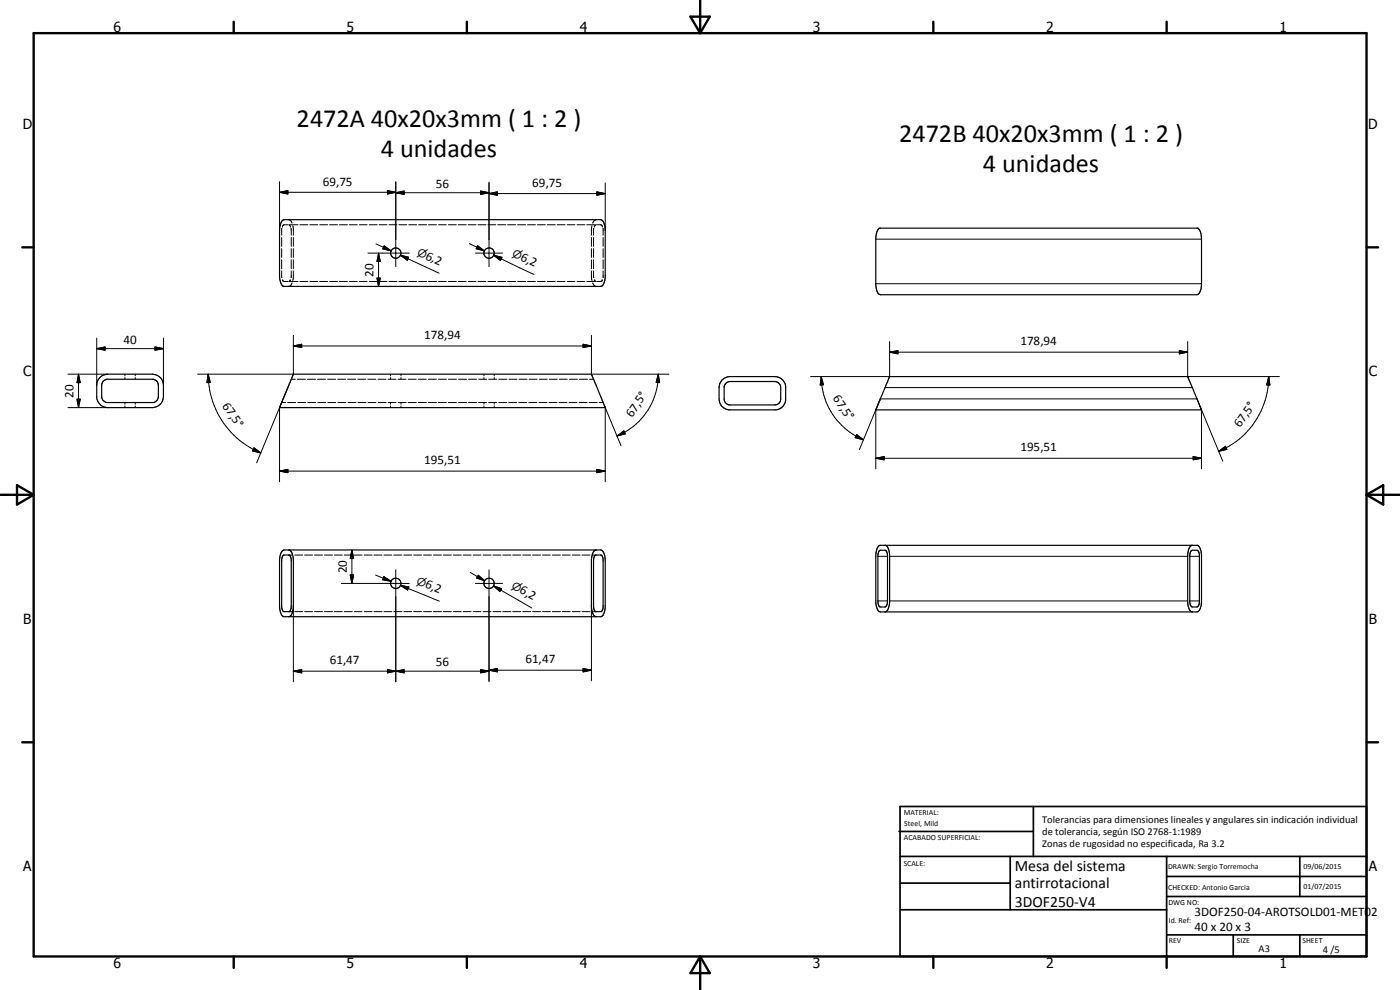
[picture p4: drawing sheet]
<svg xmlns="http://www.w3.org/2000/svg" width="420mm" height="297mm" viewBox="0 0 420 297" stroke-linecap="round" stroke-linejoin="round" font-family="sans-serif">
<g fill="none" stroke="#000" stroke-width=".35">
<path d="M84.6 66.3l.6-.4h95.1a1.84 1.84 0 0 1 1.2 1.8l.1 15.4a3 3 0 0 1-1.3 2.8h-95.1l-.6-.3-.4-.8-.3-1.7v-14.3l.2-1.4zM263.7 68.6l.4-.1h95.3l.8 1 .4 1.8-.1 15.4a2.12 2.12 0 0 1-1.3 1.7h-95a2.23 2.23 0 0 1-1.3-2.1l-.1-15 .4-1.8zM30.1 113.1l.7-.5 1.5-.3h13.5a3.4 3.4 0 0 1 3.3 3.3v3.4a3.4 3.4 0 0 1-3.3 3.3h-13.5a3.3 3.3 0 0 1-3.3-2.9v-4.2l.4-1.2zM30.9 114.4l1.1-.6h14l1.1 .6 .4 .9v3.7a1.85 1.85 0 0 1-1.5 1.8l-14.3-.1-.8-.6-.4-1.1v-3.4zM216.6 114.1l1.4-.9 1.1-.2h13.4a3.3 3.3 0 0 1 3.3 2.9v4.2a3.3 3.3 0 0 1-2.9 2.9h-14.2a3.3 3.3 0 0 1-2.9-3.3v-3.8l.2-.8zM217.7 115.1l.8-.5 .6-.1h13.4a1.87 1.87 0 0 1 1.8 1.8v3.4a1.79 1.79 0 0 1-1.8 1.8l-14-.1-.8-.5-.4-.9v-4zM267 113l-4.2 10h97.8l-4.2-10M267 113h89.4M267 113h.1M356.4 113h.1M83.9 122.3l4.1-10h89.5l4.1 10M83.9 122.3h97.7"/>
<path d="M83.9 122.3h.1M181.6 122.3h.1M84.6 165.4l.6-.4h95.1a1.84 1.84 0 0 1 1.2 1.8v16.5a2.12 2.12 0 0 1-1.2 1.7h-95.1a2.23 2.23 0 0 1-1.2-2.1l-.1-15 .2-1.4zM85 166.6l1.8-.1 .4 .4 .2 1.1v14l-.2 1.1-.4 .4h-1.7l-.3-.4-.3-1.1v-14zM86.7 165a2.23 2.23 0 0 1 1.3 2.2v14.9a3.1 3.1 0 0 1-1.2 2.9h-.1M178.5 166.8l.3-.3h1.6l.6 1.2v14.7l-.6 1.1h-1.6l-.4-.4-.3-1.1v-14zM178.9 165a2.82 2.82 0 0 0-1.4 2.9v14.2a2.82 2.82 0 0 0 1.4 2.9M263.6 164l.5-.4h95.3l.8 1.1 .4 1.8v14.2l-.4 1.8-.3 .7-.7 .4h-95a2.23 2.23 0 0 1-1.3-2.1l-.1-15 .4-1.8zM263.8 165.4l.4-.3h1.4l.7 .9v14.6a1.61 1.61 0 0 1-.7 1.5h-1.4a1.61 1.61 0 0 1-.7-1.5v-14zM265.8 163.6a3.1 3.1 0 0 1 1.2 2.9v14.2a3.2 3.2 0 0 1-1.2 2.9h-.2M357.5 165.4l.3-.3h1.6l.5 1.2v14.6l-.3 1-.4 .2h-1.5l-.5-.6-.1-.9v-14zM357.7 163.6a3.1 3.1 0 0 0-1.3 2.9v14.2a2.93 2.93 0 0 0 1.4 2.9"/>
<circle cx="118.8" cy="75.9" r="1.56"/>
<circle cx="146.8" cy="75.9" r="1.56"/>
<circle cx="118.8" cy="175" r="1.54"/>
<circle cx="146.8" cy="175" r="1.55"/>
</g>
<g fill="none" stroke="#000" stroke-width=".3">
<path d="M83.9 57.7l2.5-.5v1zM83.9 54.5v14.7M83.9 57.7h34.9M116.3 57.2l2.5 .5-2.5 .5zM118.8 57.8l2.5-.5v1zM118.8 54.5v25.5M118.8 57.8h28M144.3 57.3l2.5 .5-2.5 .5zM146.8 58.1l2.5-.5v1zM146.8 54.7v25.3M146.8 58.1h34.8M179.1 57.6l2.5 .5-2.5 .5z"/>
<path d="M181.6 54.9v14.3M84.5 71.2v2.7M84.5 74.6v2.7M84.5 77.9v2.7M84.6 68.5l-.1 2.1M84.8 67.9h.1M86.4 67.4h-1.2l-.4 .5M86.7 67.4l.5 .5M86.7 65.9l.6 .4 .4 .7M87 67.4h2.4M87.2 67.9h.1M87.4 68.5v2.1"/>
<path d="M87.4 71.2v2.7M87.4 74.6v2.7M87.4 77.9v2.7M87.9 67.7l.1 2.9M88 71.2v2.7M88 74.6v2.7M88 77.9v2.7M90 67.4h2.4M93 67.4h2.4M96 67.4h2.3M98.9 67.4h2.4M101.9 67.4h2.4"/>
<path d="M104.8 67.4h2.4M107.9 67.4h2.3M110.4 75.9h12.4M110.8 67.4h2.4M112.8 73.2l4.6 2.1M113.6 75.9l.5 2.5h-1zM113.6 75.9v10M113.8 67.4h2.4M115.3 73.8l2.1 1.5-2.5-.6zM116.7 67.4h2.4M119.7 67.4h2.4M120.2 76.6l2.4 .6-.4 .9z"/>
<path d="M120.2 76.6l2.3 1M120.2 76.6l11.6 5.4M122.7 67.4h2.3M125.6 67.4h2.4M128.6 67.4h2.4M131.6 67.4h2.3M134.6 67.4h2.3M137.5 67.4h2.4M140.5 67.4h2.4M140.9 73.1l4.5 2.2M142.7 75.9h8.1M143.3 73.7l2.1 1.6-2.5-.7z"/>
<path d="M143.5 67.4h2.3M146.4 67.4h2.4M148.2 76.6l2.5 .6-.5 .9zM148.2 76.6l2.2 1.1M148.2 76.6l12 5.7M149.4 67.4h2.4M152.3 67.4h2.5M155.4 67.4h2.3M158.3 67.4h2.4M161.3 67.4h2.3M164.2 67.4h2.4M167.2 67.4h2.4"/>
<path d="M170.2 67.4h2.3M173.2 67.4h2.3M176.1 67.4h2.4M177.5 71.2v2.7M177.5 74.6v2.7M177.5 77.9v2.7M177.7 67.7l-.2 2.9M178.1 71.2v2.7M178.1 74.6v2.7M178.1 77.9v2.7M178.2 68.5l-.1 2.1M178.4 67.9h.1"/>
<path d="M178.9 67.4l-.5 .5M178.9 65.9l-.6 .4-.4 .7M179.1 67.4h1.2l.5 .5M180.8 67.9h.1M181 68.5v2.1M181 71.2v2.7M181 74.6v2.7M181 77.9v2.7M262.8 71.8h97.8M84.5 81.3l.1 2M84.8 84h.1M84.8 84l.4 .5h1.2"/>
<path d="M87 84.5h2.4M87.2 84h.1M87.2 84l-.5 .5M87.4 81.3v2M87.7 84.9l-.4 .7-.6 .3M88 81.3l-.1 2.9M90 84.5h2.4M93 84.5h2.4M96 84.5h2.3M98.9 84.5h2.4M101.9 84.5h2.4M104.8 84.5h2.4"/>
<path d="M107.9 84.5h2.3M110.8 84.5h2.4M113.1 83.4h1l-.5 2.5zM113.8 84.5h2.4M116.7 84.5h2.4M119.7 84.5h2.4M122.7 84.5h2.3M125.6 84.5h2.4M128.6 84.5h2.4M131.6 84.5h2.3M134.6 84.5h2.3M137.5 84.5h2.4"/>
<path d="M140.5 84.5h2.4M143.5 84.5h2.3M146.4 84.5h2.4M149.4 84.5h2.4M152.3 84.5h2.5M155.4 84.5h2.3M158.3 84.5h2.4M161.3 84.5h2.3M164.2 84.5h2.4M167.2 84.5h2.4M170.2 84.5h2.3M173.2 84.5h2.3"/>
<path d="M176.1 84.5h2.4M177.5 81.3l.2 2.9M177.9 84.9l.5 .8 .5 .2M178.1 81.3l.1 2M178.4 84h.1M178.4 84l.5 .5M180.8 84h.1M180.8 84l-.5 .5h-1.2M181 81.3v2M262.8 85.1h97.8M20.4 112.3h11.9M23.1 119.8h1l-.5 2.5z"/>
<path d="M23.6 112.3l.5 2.5h-1zM23.6 112.3v10M29 104.6l2.5-.5v1zM29 104.6h20.1M29 101.4v14.2M37.5 112.3v.5M37.5 113.3v.5M40.6 112.3v.5M40.6 113.3v.5M46.5 104.1l2.6 .5-2.6 .5zM49.1 101.4v14.2M62.5 112.3l.6 2.5h-1z"/>
<path d="M62.5 112.3a25.5 25.5 0 0 0 15.8 23.6M86.7 115.6l-9.7 23.3M87.4 113.8h1.2M88 103.8l2.5-.5v1zM88 100.6v11.7h-28.7M88 103.8h89.5M89.2 113.8h2.4M92.3 113.8h2.4M95.3 113.8h2.4M98.3 113.8h2.4M101.3 113.8h2.4M104.3 113.8h2.5"/>
<path d="M107.4 113.8h2.4M110.4 113.8h2.4M113.4 113.8h2.5M116.4 113.8h2.5M117.2 112.3v.5M117.2 113.3v.5M119.5 113.8h2.4M120.3 112.3v.5M120.3 113.3v.5M122.5 113.8h2.4M125.5 113.8h2.4M128.6 113.8h2.4"/>
<path d="M131.6 113.8h2.4M134.6 113.8h2.4M137.6 113.8h2.4M140.6 113.8h2.4M143.7 113.8h2.4M145.2 112.3v.5M145.2 113.3v.5M146.7 113.8h2.4M148.3 112.3v.5M148.3 113.3v.5M149.7 113.8h2.4M152.7 113.8h2.4"/>
<path d="M155.7 113.8h2.5M158.8 113.8h2.4M161.8 113.8h2.4M164.8 113.8h2.4M167.8 113.8h2.5M170.9 113.8h2.4M173.9 113.8h2.4M175 103.3l2.5 .5-2.5 .5zM176.9 113.8h1.2M177.5 100.6v11.7h23.2M197.6 112.3l.3 2.5-1-.1zM197.6 112.3a19.9 19.9 0 0 1-12.4 18.5"/>
<path d="M246.5 113l.6 2.4-.9 .1zM246.5 113a20.6 20.6 0 0 0 12.6 19M265.6 116.3h92.2M267 105.7l2.5-.5v1zM267 105.7h89.4M267 102.5v10.5h-23.7M353.9 105.2l2.5 .5-2.5 .5zM356.4 102.5v10.5h27.6M380.8 113l.3 2.5h-1zM380.8 113a24.4 24.4 0 0 1-15.1 22.4M20.4 122.3h11.9M37.5 120.8v.5"/>
<path d="M37.5 121.8v.5M40.6 120.8v.5M40.6 121.8v.5M76.2 134.4l2.1 1.5-2.5-.6zM83.9 122.3v22.2M84.5 120.8h1.2M86.3 120.8h2.4M89.4 120.8h2.4M92.4 120.8h2.4M95.4 120.8h2.4M98.4 120.8h2.4M101.4 120.8h2.4"/>
<path d="M104.4 120.8h2.4M107.4 120.8h2.4M110.4 120.8h2.4M113.5 120.8h2.4M116.5 120.8h2.4M117.2 120.8v.5M117.2 121.8v.5M119.5 120.8h2.4M120.3 120.8v.5M120.3 121.8v.5M122.5 120.8h2.4M125.5 120.8h2.5"/>
<path d="M128.6 120.8h2.4M131.6 120.8h2.4M134.6 120.8h2.4M137.6 120.8h2.4M140.6 120.8h2.4M143.6 120.8h2.4M145.2 120.8v.5M145.2 121.8v.5M146.6 120.8h2.4M148.3 120.8v.5M148.3 121.8v.5M149.7 120.8h2.4"/>
<path d="M152.7 120.8h2.4M155.7 120.8h2.4M158.7 120.8h2.4M161.7 120.8h2.5M164.7 120.8h2.5M167.8 120.8h2.4M170.8 120.8h2.4M173.8 120.8h2.4M176.8 120.8h2.4M179.8 120.8h1.2M185.2 130.8l2-1.5 .5 .9zM186.4 133.8l-4.8-11.5v22.2"/>
<path d="M257.1 130.4l2 1.6-2.4-.7zM257.9 134.9l6.3-15.2h95l7.8 18.7M262.8 137.5l2.5-.5v1zM262.8 137.5h97.8M262.8 123v17.7M358.1 137l2.5 .5-2.5 .5zM360.6 123v17.7M365.7 135.4l2.1-1.5 .4 .9zM83.9 141.4l2.5-.6v1zM83.9 141.4h97.7M179.1 140.8l2.5 .6-2.5 .4zM86.7 166.5h1.2"/>
<path d="M88.5 166.5h2.3M91.4 166.5h2.4M94.4 166.5h2.4M97.4 166.5h2.4M100.4 166.5h2.3M102.4 175h20.4M103.3 166.5h2.4M105.1 172.5h1l-.5 2.5zM105.6 165l.5 2.5h-1zM105.6 165v10M106.3 166.5h2.4M109.3 166.5h2.4"/>
<path d="M112.3 166.5h2.3M112.7 172.6l4.6 1.8M115.2 173l2.1 1.4-2.5-.5zM115.2 166.5h2.4M118.2 166.5h2.4M118.8 171v33.6M120.2 175.6l2.5 .5-.4 .9zM120.2 175.6l2.3 1M120.2 175.6l11.7 4.8M121.2 166.5h2.4M124.2 166.5h2.3M127.1 166.5h2.4"/>
<path d="M130.1 166.5h2.4M133 166.5h2.5M136 166.5h2.4M139 166.5h2.4M141.1 171.7l4.3 2.5M142 166.5h2.3M142.7 175h8.1M143.5 172.6l1.9 1.6-2.4-.8zM145 166.5h2.4M146.8 171v33.6M147.9 166.5h2.4M148.1 175.8l2.4 .8-.5 .9z"/>
<path d="M148.1 175.8l2.2 1.2M148.1 175.8l11.5 6.6M150.9 166.5h2.4M153.9 166.5h2.4M156.9 166.5h2.3M159.8 166.5h2.4M162.8 166.5h2.4M165.8 166.5h2.4M168.8 166.5h2.3M171.7 166.5h2.4M174.7 166.5h2.4M177.7 166.5h1.2"/>
<path d="M263.5 166.9h2.8M267 166.9h89.4M357.1 166.9h2.8M86.7 183.5h1.2M88 181.7v22.9M88.5 183.5h2.3M91.4 183.5h2.4M94.4 183.5h2.4M97.4 183.5h2.4M100.4 183.5h2.3M103.3 183.5h2.4M106.3 183.5h2.4"/>
<path d="M109.3 183.5h2.4M112.3 183.5h2.3M115.2 183.5h2.4M118.2 183.5h2.4M121.2 183.5h2.4M124.2 183.5h2.3M127.1 183.5h2.4M130.1 183.5h2.4M133 183.5h2.5M136 183.5h2.4M139 183.5h2.4M142 183.5h2.3"/>
<path d="M145 183.5h2.4M147.9 183.5h2.4M150.9 183.5h2.4M153.9 183.5h2.4M156.9 183.5h2.3M159.8 183.5h2.4M162.8 183.5h2.4M165.8 183.5h2.4M168.8 183.5h2.3M171.7 183.5h2.4M174.7 183.5h2.4M177.5 181.7v22.6"/>
<path d="M177.7 183.5h1.2M263.5 180.3h2.8M267 180.3h89.4M357.1 180.3h2.8M88 201.4l2.5-.5v1zM88 201.4h58.8M116.3 200.9l2.5 .5-2.5 .5zM118.8 201.4l2.5-.5v1zM144.3 200.9l2.5 .5-2.5 .5zM146.8 201.1l2.5-.5v1zM146.8 201.1h30.7M175 200.6l2.5 .5-2.5 .5z"/>
</g>
<g fill="#000">
<circle cx="262.8" cy="123" r=".18"/>
<circle cx="360.6" cy="123" r=".18"/>
</g>
<g fill="none" stroke="#000" stroke-width=".71">
<path d="M10.1 9.9h400v277.1h-400zM70.1 6.5v3.4M140.1 6.5v3.4M207.2 5h5.8l-2.9 4.9zM210.1 0v9.9M280.1 6.5v3.4M350.1 6.5v3.4M6.7 74.2h3.4M410.1 74.2h3.5M.1 148.5h10M5.1 145.6l5 2.9-5 2.9zM410.1 148.5h10"/>
<path d="M410.1 148.5l5-2.9v5.8zM6.7 222.7h3.4M410.1 222.7h3.5M70.1 287v3.4M140.1 287v3.4M210.1 287v10M210.1 287l2.9 5h-5.8zM280.1 287v3.4M350.1 287v3.4"/>
</g>
<g fill="none" stroke="#000" stroke-width=".51">
<path d="M269.8 249.5h40.3M270.1 242h140v45h-140zM270.1 257h140M303.2 257v16M310.1 242v15M350.1 257v30M390.1 257v12M270.1 265h33.1M270.1 273h80M350.1 269h60M350.1 263h60M350.1 280.5h60"/>
<path d="M370.1 280.5v6.5M390.1 280.5v6.5"/>
</g>
<g fill="#000">
<path d="M83.9 57.7l2.5-.5v1zM116.3 57.2l2.5 .5-2.5 .5zM118.8 57.8l2.5-.5v1zM144.3 57.3l2.5 .5-2.5 .5zM146.8 58.1l2.5-.5v1zM179.1 57.6l2.5 .5-2.5 .5zM113.6 75.9l.5 2.5h-1zM115.3 73.8l2.1 1.5-2.5-.6zM120.2 76.6l2.4 .6-.4 .9zM143.3 73.7l2.1 1.6-2.5-.7zM148.2 76.6l2.5 .6-.5 .9zM113.1 83.4h1l-.5 2.5z"/>
<path d="M23.1 119.8h1l-.5 2.5zM23.6 112.3l.5 2.5h-1zM29 104.6l2.5-.5v1zM46.5 104.1l2.6 .5-2.6 .5zM62.5 112.3l.6 2.5h-1zM88 103.8l2.5-.5v1zM175 103.3l2.5 .5-2.5 .5zM197.6 112.3l.3 2.5-1-.1zM246.5 113l.6 2.4-.9 .1zM267 105.7l2.5-.5v1zM353.9 105.2l2.5 .5-2.5 .5zM380.8 113l.3 2.5h-1z"/>
<path d="M76.2 134.4l2.1 1.5-2.5-.6zM185.2 130.8l2-1.5 .5 .9zM257.1 130.4l2 1.6-2.4-.7zM262.8 137.5l2.5-.5v1zM358.1 137l2.5 .5-2.5 .5zM365.7 135.4l2.1-1.5 .4 .9zM83.9 141.4l2.5-.6v1zM179.1 140.8l2.5 .6-2.5 .4zM105.1 172.5h1l-.5 2.5zM105.6 165l.5 2.5h-1zM115.2 173l2.1 1.4-2.5-.5zM120.2 175.6l2.5 .5-.4 .9z"/>
<path d="M143.5 172.6l1.9 1.6-2.4-.8zM148.1 175.8l2.4 .8-.5 .9zM88 201.4l2.5-.5v1zM116.3 200.9l2.5 .5-2.5 .5zM118.8 201.4l2.5-.5v1zM144.3 200.9l2.5 .5-2.5 .5zM146.8 201.1l2.5-.5v1zM175 200.6l2.5 .5-2.5 .5z"/>
</g>
<g font-size="7.9">
<text x="89" y="38.1">2472A 40x20x3mm ( 1 : 2 )</text>
<text x="114.3" y="47.2">4 unidades</text>
<text x="269.9" y="42.5">2472B 40x20x3mm ( 1 : 2 )</text>
<text x="295" y="51.5">4 unidades</text>
</g>
<g font-size="4.7">
<text x="304.6" y="261.2">Mesa del sistema</text>
<text x="304.6" y="266.6">antirrotacional</text>
<text x="304.6" y="272">3DOF250-V4</text>
</g>
<g font-size="4.2">
<text x="34" y="9.6">6</text>
<text x="104" y="9.6">5</text>
<text x="174" y="9.6">4</text>
<text x="244" y="9.6">3</text>
<text x="314" y="9.6">2</text>
<text x="384" y="9.6">1</text>
<text x="6.8" y="38.7">D</text>
<text x="410.6" y="38.7">D</text>
<text x="7" y="112.9">C</text>
<text x="410.8" y="112.9">C</text>
<text x="7" y="187.1">B</text>
<text x="410.8" y="187.1">B</text>
<text x="7" y="261.4">A</text>
<text x="410.8" y="261.4">A</text>
<text x="34" y="290.4">6</text>
<text x="104" y="290.4">5</text>
<text x="174" y="290.4">4</text>
<text x="244" y="290.4">3</text>
<text x="314" y="290.4">2</text>
<text x="384" y="290.4">1</text>
</g>
<g font-size="3.9">
<text x="96.9" y="55.7">69,75</text>
<text x="130.8" y="56.3">56</text>
<text x="159.8" y="56">69,75</text>
<text x="127.5" y="77.6" transform="rotate(25 127.5 77.6)">6,2</text>
<text x="156" y="78" transform="rotate(26 156 78)">6,2</text>
<text x="112.1" y="83" transform="rotate(-90 112.1 83)">20</text>
<text x="127.3" y="101.7">178,94</text>
<text x="37.1" y="103.1">40</text>
<text x="306.2" y="103.6">178,94</text>
<text x="22" y="119.3" transform="rotate(-90 22 119.3)">20</text>
<text x="249.9" y="119.5" transform="rotate(56 249.9 119.5)">67,5°</text>
<text x="66.6" y="121.7" transform="rotate(56 66.6 121.7)">67,5°</text>
<text x="189.7" y="125.4" transform="rotate(-56 189.7 125.4)">67,5°</text>
<text x="372.2" y="128.6" transform="rotate(-56 372.2 128.6)">67,5°</text>
<text x="306.2" y="135.4">195,51</text>
<text x="127.3" y="139.3">195,51</text>
<text x="104.1" y="172" transform="rotate(-90 104.1 172)">20</text>
<text x="127.4" y="176.2" transform="rotate(22 127.4 176.2)">6,2</text>
<text x="155.7" y="177.7" transform="rotate(30 155.7 177.7)">6,2</text>
<text x="99" y="199.3">61,47</text>
<text x="130.8" y="199.8">56</text>
<text x="157.7" y="199">61,47</text>
<text x="358.5" y="275">3DOF250-04-AROTSOLD01-MET02</text>
<text x="358.5" y="279.4">40 x 20 x 3</text>
</g>
<g font-size="3.3">
<text x="125" y="76.5" transform="rotate(25 125 76.5)">n</text>
<text x="153.5" y="76.8" transform="rotate(26 153.5 76.8)">n</text>
<text x="124.8" y="175.2" transform="rotate(22 124.8 175.2)">n</text>
<text x="153.3" y="176.3" transform="rotate(30 153.3 176.3)">n</text>
</g>
<g font-size="3.1">
<text x="312.7" y="246.8">Tolerancias para dimensiones lineales y angulares sin indicación individual</text>
<text x="312.7" y="250.4">de tolerancia, según ISO 2768-1:1989</text>
<text x="312.7" y="254">Zonas de rugosidad no especificada, Ra 3.2</text>
<text x="377.7" y="285.6">A3</text>
<text x="397" y="285.9">4 /5</text>
</g>
<g font-size="2.4">
<text x="271.2" y="244.4">MATERIAL:</text>
<text x="271.3" y="252">ACABADO SUPERFICIAL:</text>
<text x="271.4" y="247.9">Steel, Mild</text>
<text x="271.2" y="259.7">SCALE:</text>
<text x="350.6" y="260.8">DRAWN: Sergio Torremocha</text>
<text x="391.2" y="260.6">09/06/2015</text>
<text x="350.6" y="267">CHECKED: Antonio Garcia</text>
<text x="391.2" y="266.7">01/07/2015</text>
<text x="350.6" y="271.4">DWG NO:</text>
<text x="350.8" y="276.9">Id. Ref:</text>
<text x="350.8" y="282.8">REV</text>
<text x="371.2" y="282.9">SIZE</text>
<text x="390.9" y="282.9">SHEET</text>
</g>
</svg>
